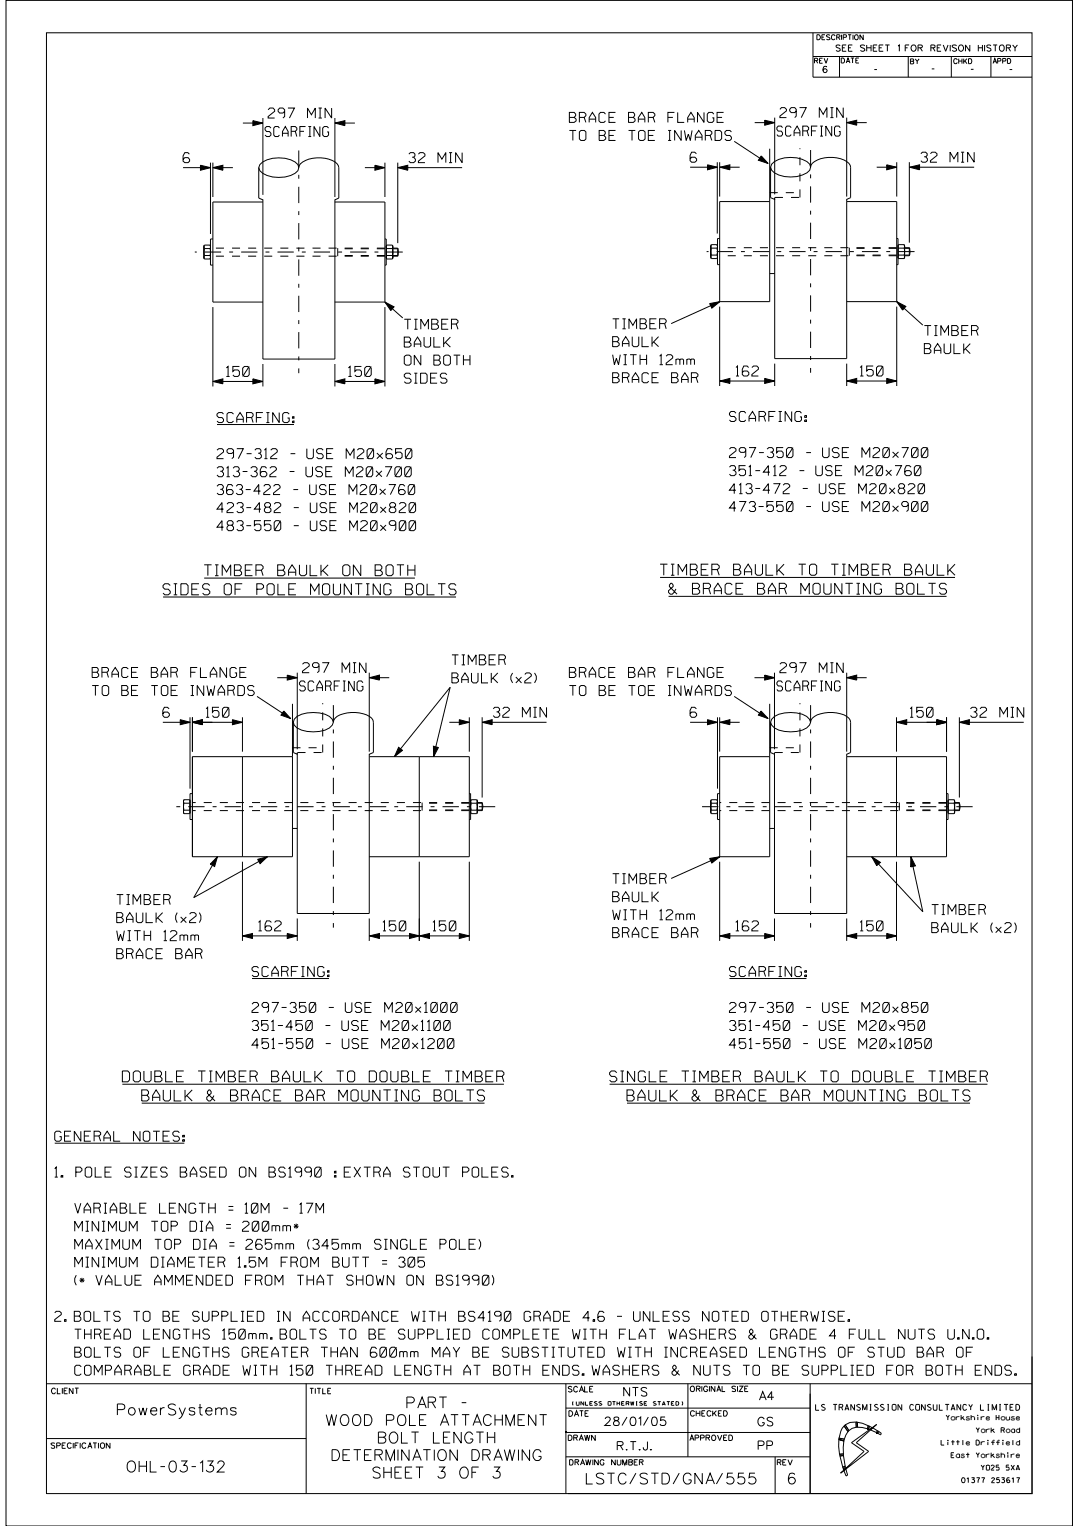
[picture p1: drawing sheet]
<svg xmlns="http://www.w3.org/2000/svg" width="210mm" height="297mm" viewBox="0 0 210 297" stroke-linecap="round" stroke-linejoin="round" font-family="sans-serif">
<g fill="none" stroke="#000" stroke-width=".19">
<path d="M1.2 .1h207.5v296.9h-207.5zM9 6.4h191.9v284.3h-191.9zM158.2 11h42.7M158.2 6.4v8.6h42.7M158.5 11.8h.6v-.4l-.6-.1v1M160.1 11.3h-.6v1M160.4 11.3l.4 1 .3-1M163.4 11v4M176.8 11v4M177.2 11.9l.6 .1v.3l-.2 .1h-.4v-.9h.5l.1 .3-.2 .1M178.1 11.5l.4 .4v.5M178.9 11.5l-.4 .4"/>
<path d="M185.2 11v4M192.9 11v4M196.5 13.5h.5M35.6 32.6h5.4M41 31.7v13.8M41.4 31.7v6.6M41.4 32.6h3.9M47.3 24h3.9M50.4 32.6v6l.8 .3v.4M50.6 32a5.9 5.9 0 0 1 7.4 0l.2 .6-.2 .6a5.9 5.9 0 0 1-7.4 0l-.2-.6zM51.2 39.3v30.6h14v-30.6M51.2 39.3h-9.8v19.5h9.8"/>
<path d="M51.2 23v14.9M58.2 32.6a2.84 2.84 0 0 1 2.7-1.8 5.9 5.9 0 0 1 4.7 1.1l.3 .7v6l-.7 .3v.4M65.2 23v15.3M65.2 39.3h9.7v19.5M65.2 24h3.9M71 32.6h3.9M74.9 31.7v6.6M77.4 31.7v15.6M77.4 32.6h12.5M134.3 32.5h5.3M139.6 31.6v13.9M140.1 31.6v6.7"/>
<path d="M140.1 32.5h3.9M142.9 27.5l6.6 4.3M146.9 23.9h3.9M149.8 28.9v29.8h-9.7M149.8 39.2h-9.7v19.5M150 32.5v6l.8 .3v-.4M150.2 32a5.9 5.9 0 0 1 7.4 0l.2 .5-.2 .6a5.9 5.9 0 0 1-7.4 0l-.2-.6zM150.8 38.8v31h14v-30.6M150.8 22.9v14.9M157.8 32.5a2.84 2.84 0 0 1 2.7-1.8 5 5 0 0 1 5 1.5v6.3l-.7 .3v.4M164.8 22.9v15.4M164.8 39.2h9.7v19.5"/>
<path d="M164.8 23.9h3.9M170.6 32.5h3.9M174.5 31.6v6.7M177 31.6v15.6M177 32.5h12.6M39.8 47.7v.7M39.8 49.7v.7M39.8 48.4v1.3M39.8 49.7h1.1M39.8 48.4h1.1M39.8 50.4h1.1M39.8 47.7h1.1"/>
<path d="M39.8 47.7v2.7M40.9 48.4v1.3M40.9 49.7v.7M40.9 47.7v.7M40.9 47.7l.1 .2M41 50.2l-.1 .2M41.4 46.5h-.4v5.1h.4M41.4 59.8v15.4M65.2 58.8h9.7M74.9 46.5h.3v5.1h-.3M74.9 59.8v15.4M74.9 58.8l3.5 3.1"/>
<path d="M75.2 50.2l.1 .2M75.3 48.4v1.3M75.3 49.7v.7M75.3 47.7v.7M75.3 49.7h1.1M75.3 48.4h1.1M75.3 50.4h1.1M75.3 47.7h1.1M75.3 47.7l-.1 .2M76.4 47.7v.7M76.4 49.7v.7M76.4 48.4v1.3"/>
<path d="M76.4 47.7v2.7M76.4 48.3h1M76.4 49.9h1M76.4 48.4h1M76.4 49.7h1M77.4 48.3l.1 .8-.1 .8M77.4 48.3v1.6M138.5 47.6l-.2 .4 .2 .3M138.5 49.6l-.2 .4 .2 .3M138.5 48.3l-.2 .7 .2 .6M138.5 48.3h1M138.5 49.6h1"/>
<path d="M138.5 50.3h1M138.5 47.6h1M138.5 47.6l-.2 .2v2.4l.2 .1M139.5 48.3l.1 .5-.1 .8M139.5 49.6l.1 .3-.1 .4M139.5 47.6l.1 .3-.1 .4M139.5 47.6l.1 .2M139.6 50.2l-.1 .1M140.1 46.4h-.5v5.1h.5M140.1 59.7v15.4M140.1 58.7l-9.5 4.3M149.8 53.2h1"/>
<path d="M164.8 58.7h9.7M174.5 46.4h.3v5.1h-.3M174.5 59.7v15.4M174.5 58.7l5.1 4.6M174.8 50.2l.1 .1M174.9 48.3v1.3M174.9 49.6v.7M174.9 47.6v.7M174.9 48.3h1.1M174.9 49.6h1.1M174.9 50.3h1.1M174.9 47.6h1.1"/>
<path d="M174.9 47.6l-.1 .2M176 47.6v.7M176 49.6v.7M176 48.3v1.3M176 47.6v2.7M176 48.3h1M176 48.2h1M176 49.8h1M176 49.6h1M177 48.2l.1 .6-.1 1M177 48.2v1.6M41.4 74.2h9.8"/>
<path d="M51.2 70.9v4.3M65.2 70.9v4.3M65.2 74.2h9.7M140.1 74.2h10.7M150.8 70.8v4.3M164.8 70.8v4.3M164.8 74.2h9.7M42.2 82.6h15M31.7 116.2h57.1M39.7 112.5h41.1M128.5 112.4h57.4M130.1 116.1h54.1"/>
<path d="M37 139.6v13.9M37.4 139.6v6.7M47.2 139.6v6.7M50 135.5l6.6 4.4M54 131.9h3.9M56.9 137v29.7h-19.5v-19.4h19.5M57.3 140a4.6 4.6 0 0 1 3.7-1.3 4.4 4.4 0 0 1 3.7 1.3l.2 .6a2.75 2.75 0 0 1-2.7 1.8 6.7 6.7 0 0 1-4.4-.7l-.5-.6-.2-.5zM57.9 130.9v14.9M71.9 130.9v15.4M71.9 131.9h3.9M91.3 139.6v6.7M93.8 139.6v15.6"/>
<path d="M139.6 139.6v13.9M140.1 139.6v6.7M142.9 135.5l6.6 4.4M146.8 131.9h3.9M149.8 137v29.7h-9.7M150.7 139.4a6.8 6.8 0 0 1 6.3 0l.5 .6 .3 .6a2.75 2.75 0 0 1-2.7 1.8 6.7 6.7 0 0 1-4.4-.7l-.5-.6-.2-.5 .2-.6zM150.7 130.9v14.9M164.8 130.9v15.4M164.8 131.9h3.9M174.5 139.6v6.7M184.2 139.6v6.7M186.7 139.6v15.6"/>
<path d="M31.7 140.6h5.3M35.8 155.6v.7M35.8 157.7v.7M35.8 156.3v1.4M35.8 156.3h1.1M35.8 157.7h1.1M35.8 158.4h1.1M35.8 155.6h1.1M35.8 155.6v2.8M36.9 156.3v1.4M36.9 157.7v.7M36.9 155.6v.7"/>
<path d="M36.9 155.6l.1 .2M37 158.1l-.1 .3M37.4 154.5h-.4v5h.4M37.4 140.6h9.8M47.2 147.3v19.4M57.1 140.6v5.9l.8 .3v-.3M57.9 146.8v31h14v-30.5M64.9 140.6a2.01 2.01 0 0 1 1.9-1.7 6.3 6.3 0 0 1 5.5 .9l.4 .8v5.9l-.8 .3v.5M71.9 147.3h19.4v19.4h-19.4M76.7 147.3l10.9-13.5-3.2 13.5M81.6 147.3v19.4M87.4 140.6h3.9"/>
<path d="M91.3 154.5h.3v5h-.3M91.6 158.1l.1 .3M91.7 156.3l-.1 .5 .1 .9M91.7 157.7l-.1 .2 .1 .5M91.7 155.6l-.1 .3 .1 .4M91.7 156.3h1.1M91.7 157.7h1.1M91.7 158.4h1.1M91.7 155.6h1.1M91.7 155.6l-.1 .2M92.8 155.6l.1 .4-.1 .3M92.8 157.7l.1 .3-.1 .4"/>
<path d="M92.8 156.3l.1 .7-.1 .7M92.8 155.6l.1 .2v2.3l-.1 .3M92.9 156.2h.9M92.9 157.8h.9M92.9 156.3h.9M92.9 157.6h.9M93.8 156.2l.2 .6-.2 1M93.8 156.2v1.6M93.8 140.6h12.6M134.3 140.6h5.3M138.5 155.6l-.2 .3 .2 .4M138.5 157.7l-.2 .2 .2 .5"/>
<path d="M138.5 156.3l-.2 .5 .2 .9M138.5 155.6l-.2 .2v2.3l.2 .3M138.5 156.3h1M138.5 157.7h1M138.5 158.4h1M138.5 155.6h1M139.5 156.3l.1 .5-.1 .9M139.5 157.7l.1 .2-.1 .5M139.5 155.6l.1 .3-.1 .4M139.5 155.6l.1 .2M139.6 158.1l-.1 .3M140.1 154.5h-.5v5h.5"/>
<path d="M140.1 140.6h3.9M149.8 147.3h-9.7v19.4M150 140.6v5.9l.7 .3v-.3M150.7 146.8v31h14.1v-30.5M157.8 140.6a2.01 2.01 0 0 1 1.9-1.7 6.3 6.3 0 0 1 5.5 .9l.3 .8v5.9l-.7 .3v.5M164.8 147.3h19.4v19.4h-19.4M174.5 140.6h9.7M174.5 147.3v19.4M184.2 154.5h.3v5h-.3M184.5 158.1l.1 .3M184.6 156.3v1.4M184.6 157.7v.7"/>
<path d="M184.6 155.6v.7M184.6 156.3h1.1M184.6 157.7h1.1M184.6 158.4h1.1M184.6 155.6h1.1M184.6 155.6l-.1 .2M185.7 155.6v.7M185.7 157.7v.7M185.7 156.3v1.4M185.7 155.6v2.8M185.8 156.2h.9M185.8 157.8h.9"/>
<path d="M185.8 156.3h.9M185.8 157.6h.9M186.7 156.2l.1 .6-.1 1M186.7 140.6h12.5M186.7 156.2v1.6M42.3 166.7l-4.6 8 14.4-8M47.2 167.7v15.4M56.9 161.2h1M57.9 178.8v4.3M71.9 178.8v4.3M81.6 167.7v15.4M91.3 167.7v15.4"/>
<path d="M140.1 167.7v15.4M140.1 166.7l-9.5 4.3M149.8 161.2h.9M150.7 178.8v4.3M164.8 178.8v4.3M169.7 166.7l9.9 10.8-2.3-10.8M174.5 167.7v15.4M47.2 182.1h10.7M49 190.4h15M71.9 182.1h19.4M140.1 182.1h10.6M142 190.4h15"/>
<path d="M164.8 182.1h9.7M23.8 211h74.3M27.6 214.7h66.7M118.6 211h73.6M122 214.7h66.8M10.7 222.5h25.2M9 280h50.6M9 269.3h191.9M59.6 269.3v21.4M110.1 278.8h47.6M110.1 274.1h47.6M110.1 269.3v21.4"/>
<path d="M133.9 269.3v14.2M157.7 269.3v21.4M163.3 279.9v.3M163.3 279.9l1 .2M164.3 277.5l-.7 1-.3 1.4M164.3 277.5l.7 1.1M164.3 277.5h.1M164.5 277.3l-.2 .2M164.5 277.3h.1M164.5 277.3l.8 1.1M165 278.6l-.7 1.5M165 278.6h.1"/>
<path d="M165.3 278.4l-.3 .2M166.6 276.8h-1.2l-.9 .5M166.6 276.8l.1 1M166.6 276.8h.1M166.6 276.8h.3M166.7 277.8l-.9 .2-.5 .4M166.7 277.8h.2M166.9 276.8l1 .2 1.1 .5M166.9 276.8v1l2 .3M166.9 276.8h.1M168.9 278.1h.1M168.9 278.1l.2 .1"/>
<path d="M169 277.5h.1M169 277.5l-.1 .6M169 277.5l.2 .1M169.1 278.2h.1M169.2 277.6l-.1 .6M169.2 277.6h.1M169.2 277.6l.5 .3-.5 .3h-.1M170.6 278.8h.1M170.6 278.8l.2 .2M170.8 278.5l-.9-.6-.5 .4 1.2 .5M170.8 278.5h.1M170.8 278.5l-.2 .3"/>
<path d="M170.8 278.5l.2 .1M170.8 279h.1M170.8 279l.6 .3M171 278.6l-.2 .4M171 278.6l.5 .4M171.4 279.3h.1M171.5 279h.1M171.5 279l-.1 .3M200.9 264v26.7h-90.3M110.1 283.5h47.6M150.9 283.5v7.2M163.3 280.2l-.1 1.3 .2 1.5"/>
<path d="M163.3 280.2l.9 .2M163.3 280.2h.1M163.4 283h.1M163.4 283l.6 2.6M164 285.6h.1M164 285.6l.1 .2M164.1 285.8h.1M164.2 283h.1M164.2 283h-.8M164.2 283.3l-.7 .1M164.2 283v.3M164.2 283.3l.3 2.1"/>
<path d="M164.2 280.4v2.6M164.2 280.4h.1M164.3 280.1h.1M164.3 280.1l-.1 .3M164.5 285.4h.1M164.5 285.4l-.5 .2M164.5 285.4v.3M164.5 285.7h.1M164.5 285.7l-.4 .1M164.5 285.7l.1 .1-.4 .3-.1-.3M164.7 287.3h.1M165 287.1l-.4-1.2-.4 .3 .5 1.1"/>
<path d="M165 287.1l-.3 .2M165 287.1h.1M165.7 280.8l4.9-3.6-3.9 3.6 2.4 1.7-5.5 4.2 4.6-4.2z"/>
</g>
<g fill="none" stroke="#000" stroke-width=".19" stroke-dasharray="1.6 1.6" stroke-linecap="butt">
<path d="M149.8 37.5h5.9M150.8 38.4h4.9M155.7 38.4v-9.5M65.7 48.3v1.6M74.9 49.9h-33.5M74.9 48.3h-33.5M74.9 48.4h-9.2M74.9 49.7h-9.2M165.3 48.2v1.6M174.5 49.8h-34.4M174.5 48.2h-34.4M174.5 48.3h-9.2"/>
<path d="M174.5 49.6h-9.2M56.9 145.5h5.9M57.9 146.5h4.9M62.8 146.5v-9.6M82.2 156.2v1.6M91.3 157.8h-53.9M91.3 156.2h-53.9M91.3 156.3h-9.1M91.3 157.6h-9.1M149.8 145.5h5.9M150.8 146.5h4.9M155.7 146.5v-9.6"/>
<path d="M175 156.2v1.6M184.2 157.8h-44.1M184.2 156.2h-44.1M184.2 156.3h-9.2M184.2 157.6h-9.2"/>
</g>
<path d="M58.2 29.3v43.3M157.8 29.2v43.3M78.4 49.1h-40.5M178 49h-40.5M64.9 137.2v43.3M157.8 137.2v43.3M96.4 157h-62.6M189.3 157h-52.9" fill="none" stroke="#000" stroke-width=".19" stroke-dasharray="3.2 1.6 .8 1.6" stroke-linecap="butt"/>
<g fill="#000" stroke="#000" stroke-width=".19">
<path d="M39 32.2l2 .4-2 .5zM41.4 32.6l2-.4v.9zM49.2 23.5l2 .5-2 .5zM65.2 24l1.9-.5v1zM73 32.2l1.9 .4-1.9 .5zM77.4 32.6l2-.4v.9zM137.7 32.1l1.9 .4-1.9 .6zM140.1 32.5l2-.4v1zM148.2 30.3l1.3 1.5-1.9-.6zM148.8 23.4l2 .5-2 .5zM164.8 23.9l1.9-.5v1zM172.6 32.1l1.9 .4-1.9 .6z"/>
<path d="M177 32.5l2-.4v1zM138.1 59.1l2-.4-1.6 1.3zM41.4 74.2l2-.5v1zM49.2 73.7l2 .5-2 .5zM65.2 74.2l1.9-.5v1zM73 73.7l1.9 .5-1.9 .5zM74.9 58.8l1.8 .9-.6 .7zM140.1 74.2l2-.6v1zM148.8 73.6l2 .6-2 .4zM164.8 74.2l1.9-.6v1zM172.6 73.6l1.9 .6-1.9 .4zM174.5 58.7l1.8 .9-.6 .8z"/>
<path d="M55.2 138.4l1.4 1.5-1.9-.7zM55.9 131.4l2 .5-2 .5zM71.9 131.9l2-.5v1zM148.1 138.4l1.4 1.5-1.9-.7zM148.8 131.4l2 .5-2 .5zM164.8 131.9l1.9-.5v1zM35.1 140.1l1.9 .5-1.9 .4zM37.4 140.6l2-.5v.9zM45.2 140.1l2 .5-2 .4zM77.6 145.4l.7 .6-1.5 1.3zM84.4 145.2l.9 .3-.9 1.8zM89.4 140.1l1.9 .5-1.9 .4z"/>
<path d="M93.8 140.6l2-.5v.9zM137.7 140.1l1.9 .5-1.9 .4zM140.1 140.6l2-.5v.9zM174.5 140.6l2-.5v.9zM182.3 140.1l2 .5-2 .4zM186.7 140.6l2-.5v.9zM42.3 166.7l-.5 1.9-.9-.4zM50.1 167.2l2-.5-1.5 1.4zM138.1 167.1l2-.4-1.6 1.3zM169.7 166.7l1.6 1.1-.7 .7zM177.3 166.7l.9 1.8-1 .2zM47.2 182.1l1.9-.4v1z"/>
<path d="M55.9 181.7l2 .4-2 .6zM71.9 182.1l2-.4v1zM79.7 181.7l1.9 .4-1.9 .6zM81.6 182.1l2-.4v1zM89.4 181.7l1.9 .4-1.9 .6zM140.1 182.1l2-.4v1zM148.8 181.7l2 .4-2 .6zM164.8 182.1l1.9-.4v1zM172.6 181.7l1.9 .4-1.9 .6z"/>
</g>
<g fill="#000">
<path d="M110 278.6h.3v.3h-.3z" fill-rule="evenodd"/>
<path d="M168.7 277.9h.3v.3h-.3z" fill-rule="evenodd"/>
<path d="M170.5 278.7h.3v.3h-.3z" fill-rule="evenodd"/>
</g>
<g font-size="2.1">
<text x="39.8" y="112.1">TIMBER BAULK ON BOTH</text>
<text x="128.5" y="112">TIMBER BAULK TO TIMBER BAULK</text>
<text x="31.7" y="115.8">SIDES OF POLE MOUNTING BOLTS</text>
<text x="130.2" y="115.7">&amp; BRACE BAR MOUNTING BOLTS</text>
<text x="23.8" y="210.6">DOUBLE TIMBER BAULK TO DOUBLE TIMBER</text>
<text x="27.6" y="214.3">BAULK &amp; BRACE BAR MOUNTING BOLTS</text>
<text x="118.7" y="210.6">SINGLE TIMBER BAULK TO DOUBLE TIMBER</text>
<text x="122.1" y="214.3">BAULK &amp; BRACE BAR MOUNTING BOLTS</text>
<text x="22.9" y="275.4">PowerSystems</text>
<text x="79.2" y="274.1">PART -</text>
<text x="63.5" y="277.5">WOOD POLE ATTACHMENT</text>
<text x="73.7" y="280.9">BOLT LENGTH</text>
<text x="24.7" y="286.5">OHL-03-132</text>
<text x="64.6" y="284.3">DETERMINATION DRAWING</text>
<text x="72.6" y="287.7">SHEET 3 OF 3</text>
<text x="114.1" y="288.8">LSTC/STD/GNA/555</text>
<text x="153.5" y="288.8">6</text>
</g>
<g font-size="1.9">
<text x="52.2" y="23">297 MIN</text>
<text x="110.8" y="23.8">BRACE BAR FLANGE</text>
<text x="151.8" y="22.9">297 MIN</text>
<text x="51.6" y="26.6">SCARFING</text>
<text x="110.8" y="27.3">TO BE TOE INWARDS</text>
<text x="151.2" y="26.5">SCARFING</text>
<text x="35.7" y="31.7">6</text>
<text x="79.6" y="31.7">32 MIN</text>
<text x="134.3" y="31.6">6</text>
<text x="179.2" y="31.6">32 MIN</text>
<text x="78.7" y="64.1">TIMBER</text>
<text x="119.2" y="64">TIMBER</text>
<text x="179.9" y="65.3">TIMBER</text>
<text x="78.7" y="67.6">BAULK</text>
<text x="78.7" y="71.1">ON BOTH</text>
<text x="119.2" y="67.5">BAULK</text>
<text x="119.2" y="71">WITH 12mm</text>
<text x="179.9" y="68.8">BAULK</text>
<text x="44.1" y="73.3">150</text>
<text x="67.8" y="73.3">150</text>
<text x="78.7" y="74.6">SIDES</text>
<text x="119.2" y="74.5">BRACE BAR</text>
<text x="143.2" y="73.2">162</text>
<text x="167.4" y="73.2">150</text>
<text x="42.3" y="82.3">SCARFING:</text>
<text x="142" y="82">SCARFING:</text>
<text x="42.3" y="89.3">297-312 - USE M20x650</text>
<text x="142" y="89.1">297-350 - USE M20x700</text>
<text x="42.3" y="92.8">313-362 - USE M20x700</text>
<text x="142" y="92.6">351-412 - USE M20x760</text>
<text x="42.3" y="96.3">363-422 - USE M20x760</text>
<text x="42.3" y="99.8">423-482 - USE M20x820</text>
<text x="142" y="96.1">413-472 - USE M20x820</text>
<text x="142" y="99.6">473-550 - USE M20x900</text>
<text x="42.3" y="103.3">483-550 - USE M20x900</text>
<text x="18" y="131.8">BRACE BAR FLANGE</text>
<text x="58.9" y="130.9">297 MIN</text>
<text x="88" y="129.4">TIMBER</text>
<text x="110.8" y="131.8">BRACE BAR FLANGE</text>
<text x="151.8" y="130.9">297 MIN</text>
<text x="18" y="135.4">TO BE TOE INWARDS</text>
<text x="58.3" y="134.5">SCARFING</text>
<text x="88" y="132.9">BAULK (x2)</text>
<text x="110.8" y="135.4">TO BE TOE INWARDS</text>
<text x="151.2" y="134.5">SCARFING</text>
<text x="31.7" y="139.6">6</text>
<text x="40.1" y="139.6">150</text>
<text x="96" y="139.6">32 MIN</text>
<text x="134.3" y="139.6">6</text>
<text x="177.2" y="139.6">150</text>
<text x="188.9" y="139.6">32 MIN</text>
<text x="119.2" y="172">TIMBER</text>
<text x="22.7" y="176.1">TIMBER</text>
<text x="22.7" y="179.6">BAULK (x2)</text>
<text x="119.2" y="175.5">BAULK</text>
<text x="119.2" y="179">WITH 12mm</text>
<text x="181.4" y="178">TIMBER</text>
<text x="22.7" y="183.1">WITH 12mm</text>
<text x="50.3" y="181.2">162</text>
<text x="74.5" y="181.2">150</text>
<text x="84.3" y="181.2">150</text>
<text x="119.2" y="182.5">BRACE BAR</text>
<text x="143.2" y="181.2">162</text>
<text x="167.4" y="181.2">150</text>
<text x="181.4" y="181.5">BAULK (x2)</text>
<text x="22.7" y="186.6">BRACE BAR</text>
<text x="49.1" y="190.1">SCARFING:</text>
<text x="142" y="190.1">SCARFING:</text>
<text x="49.1" y="197.1">297-350 - USE M20x1000</text>
<text x="142" y="197.1">297-350 - USE M20x850</text>
<text x="49.1" y="200.6">351-450 - USE M20x1100</text>
<text x="142" y="200.6">351-450 - USE M20x950</text>
<text x="49.1" y="204.1">451-550 - USE M20x1200</text>
<text x="142" y="204.1">451-550 - USE M20x1050</text>
<text x="10.7" y="222.1">GENERAL NOTES:</text>
<text x="10.7" y="229.1">1.</text>
<text x="14.9" y="229.1">POLE SIZES BASED ON BS1990 : EXTRA STOUT POLES.</text>
<text x="12.3" y="239.6">MINIMUM TOP DIA = 200mm*</text>
<text x="12.3" y="236.1">VARIABLE LENGTH = 10M - 17M</text>
<text x="12.4" y="243.1">MAXIMUM TOP DIA = 265mm (345mm SINGLE POLE)</text>
<text x="12.3" y="250.1">(* VALUE AMMENDED FROM THAT SHOWN ON BS1990)</text>
<text x="12.3" y="246.6">MINIMUM DIAMETER 1.5M FROM BUTT = 305</text>
<text x="10.7" y="257.2">2. BOLTS TO BE SUPPLIED IN ACCORDANCE WITH BS4190 GRADE 4.6 - UNLESS NOTED OTHERWISE.</text>
<text x="12.3" y="260.7">THREAD LENGTHS 150mm. BOLTS TO BE SUPPLIED COMPLETE WITH FLAT WASHERS &amp; GRADE 4 FULL NUTS U.N.O.</text>
<text x="12.3" y="267.7">COMPARABLE GRADE WITH 150 THREAD LENGTH AT BOTH ENDS. WASHERS &amp; NUTS TO BE SUPPLIED FOR BOTH ENDS.</text>
<text x="12.3" y="264.2">BOLTS OF LENGTHS GREATER THAN 600mm MAY BE SUBSTITUTED WITH INCREASED LENGTHS OF STUD BAR OF</text>
</g>
<g font-size="1.7">
<text x="121.4" y="271.7">NTS</text>
<text x="147.8" y="272.5">A4</text>
<text x="117.7" y="277.5">28/01/05</text>
<text x="147.5" y="277.5">GS</text>
<text x="120.2" y="282.2">R.T.J.</text>
<text x="147.6" y="282.1">PP</text>
</g>
<g font-size="1.2">
<text x="162.7" y="10">SEE SHEET 1 FOR REVISON HISTORY</text>
<text x="160.2" y="14.1">6</text>
<text x="170.1" y="14.1">-</text>
<text x="181.3" y="14">-</text>
<text x="188.9" y="14.1">-</text>
</g>
<g font-size="1.1">
<text x="10.1" y="271.3">CLIENT</text>
<text x="60.3" y="271.3">TITLE</text>
<text x="110.6" y="270.9">SCALE</text>
<text x="110.7" y="275.7">DATE</text>
<text x="134.4" y="270.9">ORIGINAL SIZE</text>
<text x="134.4" y="275.6">CHECKED</text>
<text x="158.7" y="274.5">LS TRANSMISSION CONSULTANCY LIMITED</text>
<text x="10" y="281.9">SPECIFICATION</text>
<text x="110.6" y="280.4">DRAWN</text>
<text x="134.3" y="280.4">APPROVED</text>
<text x="110.9" y="285.1">DRAWING NUMBER</text>
<text x="151.3" y="285.2">REV</text>
</g>
<g font-size="1">
<text x="159" y="7.7">DESCRIPTION</text>
<text x="158.5" y="12.3">REV</text>
<text x="163.7" y="12.3">DATE</text>
<text x="185.6" y="12.4">CHKD</text>
<text x="193.3" y="12.3">APPD</text>
<text x="183.2" y="281.3">Little Driffield</text>
<text x="184.2" y="276.4">Yorkshire House</text>
<text x="190" y="278.8">York Road</text>
<text x="185.1" y="283.7">East Yorkshire</text>
<text x="191" y="286.1">YO25 5XA</text>
<text x="187.2" y="288.6">01377 253617</text>
</g>
<text font-size=".8" x="111.3" y="273.5">(UNLESS OTHERWISE STATED)</text>
</svg>
